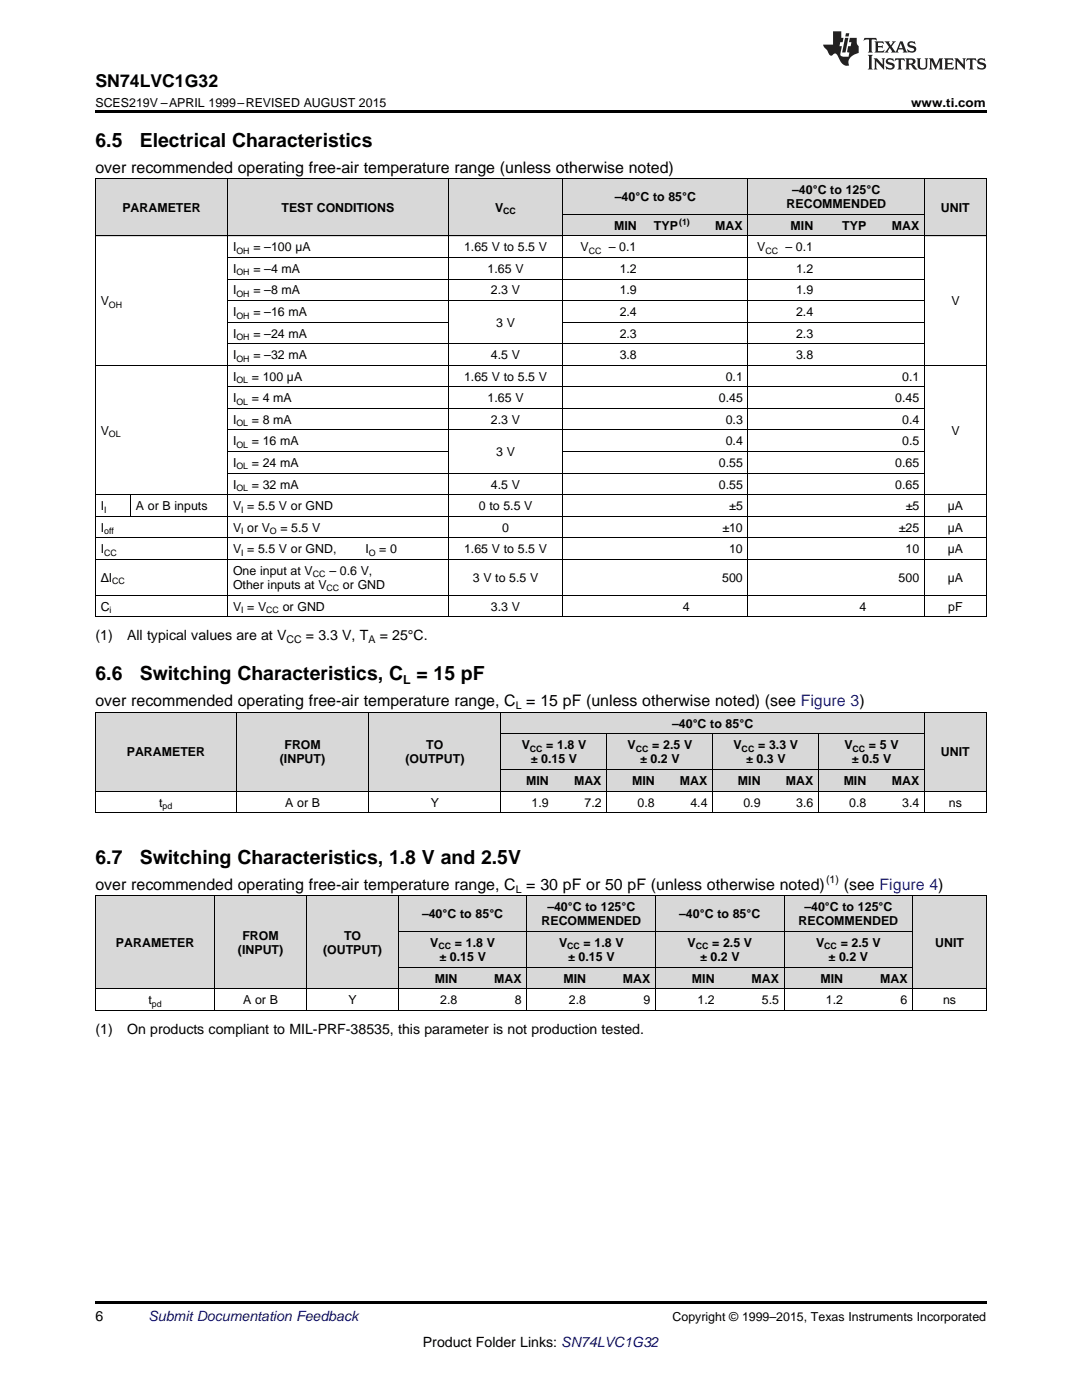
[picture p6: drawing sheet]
<svg xmlns="http://www.w3.org/2000/svg" width="216mm" height="279mm" viewBox="0 0 216 279" stroke-linecap="round" stroke-linejoin="round" font-family="sans-serif">
<g fill="#d8d8d8">
<path d="M19 178.8h23.9v18.6h-23.9z"/>
<path d="M42.9 178.8h18.3v18.6h-18.3z"/>
<path d="M61.2 178.8h18.3v18.6h-18.3z"/>
<path d="M79.5 193.1h12.9v4.3h-12.9z"/>
<path d="M92.4 193.1h12.8v4.3h-12.8z"/>
<path d="M105.2 193.1h12.8v4.3h-12.8z"/>
<path d="M118 193.1h12.8v4.3h-12.8z"/>
<path d="M130.8 193.1h12.9v4.3h-12.9z"/>
<path d="M143.7 193.1h12.8v4.3h-12.8z"/>
<path d="M156.5 193.1h12.8v4.3h-12.8z"/>
<path d="M169.3 193.1h12.9v4.3h-12.9z"/>
<path d="M182.2 178.8h14.6v18.6h-14.6z"/>
<path d="M79.5 185.9h12.9v7.2h-12.9z"/>
<path d="M92.4 185.9h12.8v7.2h-12.8z"/>
<path d="M105.2 185.9h12.8v7.2h-12.8z"/>
<path d="M118 185.9h12.8v7.2h-12.8z"/>
<path d="M130.8 185.9h12.9v7.2h-12.9z"/>
<path d="M143.7 185.9h12.8v7.2h-12.8z"/>
<path d="M156.5 185.9h12.8v7.2h-12.8z"/>
<path d="M169.3 185.9h12.9v7.2h-12.9z"/>
<path d="M79.5 178.8h12.9v7.1h-12.9z"/>
<path d="M92.4 178.8h12.8v7.1h-12.8z"/>
<path d="M105.2 178.8h12.8v7.1h-12.8z"/>
<path d="M118 178.8h12.8v7.1h-12.8z"/>
<path d="M130.8 178.8h12.9v7.1h-12.9z"/>
<path d="M143.7 178.8h12.8v7.1h-12.8z"/>
<path d="M156.5 178.8h12.8v7.1h-12.8z"/>
<path d="M169.3 178.8h12.9v7.1h-12.9z"/>
<path d="M19 142.2h28.2v15.7h-28.2z"/>
<path d="M47.2 142.2h26.4v15.7h-26.4z"/>
<path d="M73.6 142.2h26.4v15.7h-26.4z"/>
<path d="M100 153.6h10.6v4.3h-10.6z"/>
<path d="M110.6 153.6h10.5v4.3h-10.5z"/>
<path d="M121.1 153.6h10.6v4.3h-10.6z"/>
<path d="M131.7 153.6h10.6v4.3h-10.6z"/>
<path d="M142.3 153.6h10.5v4.3h-10.5z"/>
<path d="M152.8 153.6h10.6v4.3h-10.6z"/>
<path d="M163.4 153.6h10.6v4.3h-10.6z"/>
<path d="M174 153.6h10.5v4.3h-10.5z"/>
<path d="M184.5 142.2h12.3v15.7h-12.3z"/>
<path d="M100 146.5h10.6v7.1h-10.6z"/>
<path d="M110.6 146.5h10.5v7.1h-10.5z"/>
<path d="M121.1 146.5h10.6v7.1h-10.6z"/>
<path d="M131.7 146.5h10.6v7.1h-10.6z"/>
<path d="M142.3 146.5h10.5v7.1h-10.5z"/>
<path d="M152.8 146.5h10.6v7.1h-10.6z"/>
<path d="M163.4 146.5h10.6v7.1h-10.6z"/>
<path d="M174 146.5h10.5v7.1h-10.5z"/>
<path d="M100 142.2h10.6v4.3h-10.6z"/>
<path d="M110.6 142.2h10.5v4.3h-10.5z"/>
<path d="M121.1 142.2h10.6v4.3h-10.6z"/>
<path d="M131.7 142.2h10.6v4.3h-10.6z"/>
<path d="M142.3 142.2h10.5v4.3h-10.5z"/>
<path d="M152.8 142.2h10.6v4.3h-10.6z"/>
<path d="M163.4 142.2h10.6v4.3h-10.6z"/>
<path d="M174 142.2h10.5v4.3h-10.5z"/>
<path d="M19 35.7h7.1v11.4h-7.1z"/>
<path d="M26.1 35.7h19.3v11.4h-19.3z"/>
<path d="M45.4 35.7h26.5v11.4h-26.5z"/>
<path d="M71.9 35.7h17.6v11.4h-17.6z"/>
<path d="M89.5 35.7h22.8v11.4h-22.8z"/>
<path d="M112.3 42.8h15.9v4.3h-15.9z"/>
<path d="M128.2 42.8h10.5v4.3h-10.5z"/>
<path d="M138.7 42.8h10.6v4.3h-10.6z"/>
<path d="M149.3 42.8h14.1v4.3h-14.1z"/>
<path d="M163.4 42.8h10.6v4.3h-10.6z"/>
<path d="M174 42.8h10.5v4.3h-10.5z"/>
<path d="M184.5 35.7h12.3v11.4h-12.3z"/>
<path d="M112.3 35.7h15.9v7.1h-15.9z"/>
<path d="M128.2 35.7h10.5v7.1h-10.5z"/>
<path d="M138.7 35.7h10.6v7.1h-10.6z"/>
<path d="M149.3 35.7h14.1v7.1h-14.1z"/>
<path d="M163.4 35.7h10.6v7.1h-10.6z"/>
<path d="M174 35.7h10.5v7.1h-10.5z"/>
</g>
<g fill="#000">
<path d="M19 22h177.8v.5h-177.8zM26.1 35.6v.1zM19 123.1h.2zM26 123.1h.1zM45.3 123.1h.1zM71.8 123.1h.1zM89.4 123.1h.1zM112.2 123.1h.1zM128.1 123.1h.1zM138.6 123.1h.1zM149.2 123.1h.1zM163.3 123.1h.1z"/>
<path d="M173.8 123.1h.2zM184.4 123.1h.1zM196.7 123.1h.1zM19 162.2h.2zM73.5 162.2h.1zM99.9 162.2h.1zM110.5 162.2h.1zM121 162.2h.1zM131.6 162.2h.1zM142.2 162.2h.1zM152.7 162.2h.1zM163.3 162.2h.1z"/>
<path d="M173.8 162.2h.2zM184.4 162.2h.1zM196.7 162.2h.1zM19 259.7h177.8v.5h-177.8z"/>
</g>
<g fill="none" stroke="#000" stroke-width=".2">
<path d="M19 35.6h177.8M19.1 35.7v87.4M45.4 35.7v87.4M89.4 35.7v87.4M112.3 35.7v87.4M149.2 35.7v87.4M184.4 35.7v87.4M196.8 35.7v87.4M19 47.1h177.8M45.4 60h139.1M45.4 55.7h139.1M45.4 51.4h139.1"/>
<path d="M112.3 42.8h72.2M19 72.9h177.8M45.4 77.2h139.1M45.4 68.6h139.1M45.4 64.3h44M112.3 64.3h72.2M19 98.7h177.8M26 98.7v4.4M45.4 94.4h139.1M45.4 90.1h44M45.4 85.8h139.1M45.4 81.5h139.1"/>
<path d="M112.3 90.1h72.2M19 118.8h177.8M19 111.6h177.8M19 107.3h177.8M19 103h177.8M19 123.1h177.8M19 157.9h177.8M19 142.2h177.8M19.1 142.2v20M47.1 142.2v20M73.5 142.2v20M100 142.2v20"/>
<path d="M100 153.6h84.5M100 146.5h84.5M121.1 146.5v15.7M142.2 146.5v15.7M163.3 146.5v15.7M184.4 142.2v20M196.8 142.2v20M19 178.8h177.8M19 162.2h177.8M19.1 178.8v22.9M42.8 178.8v22.9M61.2 178.8v22.9"/>
<path d="M79.5 178.8v22.9M105.1 178.8v22.9M130.8 178.8v22.9M156.4 178.8v22.9M182.1 178.8v22.9M196.8 178.8v22.9M19 197.3h177.8M79.5 193h102.6M79.5 185.9h102.6M19 201.6h177.8"/>
</g>
<g fill="#231f20">
<path d="M172.5 7.6l-.1 .5 .4-.2h.6v.1v2.1l-.2 .4h.9l-.2-.4v-2.1l.1-.1h.5l.5 .2-.2-.5zM174.5 8.3l.2 .3v1.5l-.2 .4h1.8l.2-.6a1.04 1.04 0 0 1-1.3 .2v-.7h.6l.3 .2v-.6l-.3 .2h-.6v-.6l.8-.1 .4 .3-.2-.5zM176.5 8.3l.9 1.1-.9 1.1h.8l-.2-.2 .4-.7 .5 .7-.2 .2h1.5l-.2-.2 .2-.4h.9l.1 .4-.2 .2h1l-.3-.3-.7-1.9h-.5l-.9 2-.8-1 .9-1h-.8l.1 .3-.4 .5-.3-.6 .1-.2zM179.7 8.6l.4 1h-.7zM181.3 8.4a.63 .63 0 0 0-.2 .7 .63 .63 0 0 0 .6 .4l.6 .2 .1 .2a.75 .75 0 0 1-.7 .4 .75 .75 0 0 1-.6-.5l.1 .7 .1-.1a1.11 1.11 0 0 0 1.5-.6 1.13 1.13 0 0 0-1.2-.8l-.1-.4a1.04 1.04 0 0 1 1.2 .2l-.2-.5-.2 .1-.4-.2zM173.2 10.9l.2 .4v2.2l-.2 .4h1l-.3-.4v-2.2l.3-.4zM174.3 11.6l.3 .4v1.5l-.3 .4h.8l-.2-.4v-1.3l1.5 1.7v-1.9l.2-.4h-.7l.2 .4v.9l-1.1-1.3zM177 11.8a.62 .62 0 0 0-.2 .7 .62 .62 0 0 0 .6 .4l.6 .1 .1 .3a.76 .76 0 0 1-.7 .3 .76 .76 0 0 1-.7-.4l.2 .7 .1-.1a1.11 1.11 0 0 0 1.5-.6 1.13 1.13 0 0 0-1.2-.8l-.1-.4a1.04 1.04 0 0 1 1.2 .2l-.2-.6-.2 .1-.5-.1zM178.7 11.6l-.2 .6a.61 .61 0 0 1 .8-.3v1.6l-.2 .4h.9l-.2-.4v-1.6a.63 .63 0 0 1 .7 .3l-.1-.6zM180.6 11.6l.3 .4v1.5l-.3 .4h1l-.2-.2-.1-.8 .6 .2a.76 .76 0 0 0 1.2 .7l-1-1a.58 .58 0 0 0 .6-.5 .58 .58 0 0 0-.5-.6zM181.4 11.9h.1a.45 .45 0 0 1 .5 .1 .45 .45 0 0 1 .1 .5l-.8 .2zM182.9 11.6l.2 .2a2.17 2.17 0 0 0 .3 1.9 .99 .99 0 0 0 1.6-.6v-1.1l.2-.4h-.7l.2 .2a1.92 1.92 0 0 1-.2 1.8 .6 .6 0 0 1-.9-.5v-1.1l.2-.4zM185.4 11.6l.2 .4v1.5l-.2 .4h.7l-.2-.4v-1.4l.8 1.8 .8-1.8v1.4l-.2 .4h.9l-.2-.4v-1.5l.2-.4h-.8l-.6 1.5-.6-1.5zM188.4 11.6l.2 .4v1.5l-.2 .4h1.8l.1-.6a1.04 1.04 0 0 1-1.2 .1v-.6h.5l.4 .2v-.6l-.4 .2h-.5v-.7h.8l.3 .3-.1-.6zM190.5 11.6l.2 .4v1.5l-.2 .4h.7l-.2-.4v-1.3l1.5 1.7v-1.9l.2-.4h-.7l.2 .4v.9l-1.1-1.3zM192.9 11.6l-.1 .6a.61 .61 0 0 1 .7-.3l.1 1.6-.3 .4h1l-.3-.4 .1-1.6a.63 .63 0 0 1 .7 .3l-.1-.6zM195.2 11.8a.62 .62 0 0 0-.2 .7 .62 .62 0 0 0 .6 .4l.6 .1 .1 .3a.76 .76 0 0 1-.7 .3 .76 .76 0 0 1-.6-.4l.1 .7 .1-.1a1.11 1.11 0 0 0 1.6-.6 1.13 1.13 0 0 0-1.3-.8l-.1-.4a1.04 1.04 0 0 1 1.2 .2l-.1-.6-.2 .1-.5-.1z"/>
<path d="M166.2 6.3v2.6h-1.9v.4l.8 .9a.91 .91 0 0 0 1 .8 .56 .56 0 0 1 .5-.3 .56 .56 0 0 1 .5 .3l.4 .8a1.53 1.53 0 0 0 1.9 1.2 1.54 1.54 0 0 1 1-2.1l.9-.3v-1.4a1.52 1.52 0 0 1-.4-1.6h-1.3l-.2 .8h.5l-.2 .8h-.5l-.1 1v.2l.4 .1-.2 .8a1.93 1.93 0 0 1-1.6-.3l.3-1.8h-.5l.2-.8h.4l.2-.8h-.4v-1.3zM168.6 7.6l-.6 2.9h.7l.6-2.9zM168.8 6.6l-.1 .7h.6l.2-.7z"/>
</g>
<g font-size="3.9">
<text x="19" y="29.3">6.5</text>
<text x="27.9" y="29.3">Electrical Characteristics</text>
<text x="19" y="135.8">6.6</text>
<text x="27.9" y="135.8">Switching Characteristics, C = 15 pF</text>
<text x="19" y="172.4">6.7</text>
<text x="27.9" y="172.4">Switching Characteristics, 1.8 V and 2.5V</text>
</g>
<text font-size="3.5" x="19" y="17.3">SN74LVC1G32</text>
<g font-size="3.2">
<text x="19" y="34.4">over recommended operating free-air temperature range (unless otherwise noted)</text>
<text x="19" y="140.9">over recommended operating free-air temperature range, C = 15 pF (unless otherwise noted) (see Figure 3)</text>
<text x="19" y="177.6">over recommended operating free-air temperature range, C = 30 pF or 50 pF (unless otherwise noted)</text>
<text x="168.4" y="177.6">(see Figure 4)</text>
</g>
<g font-size="2.8">
<text x="19" y="127.7">(1)</text>
<text x="25.4" y="127.7">All typical values are at V</text>
<text x="61" y="127.7">= 3.3 V, T</text>
<text x="75.8" y="127.7">= 25°C.</text>
<text x="19" y="206.3">(1)</text>
<text x="25.4" y="206.3">On products compliant to MIL-PRF-38535, this parameter is not production tested.</text>
<text x="19" y="263.6">6</text>
<text x="84.4" y="268.9">Product Folder Links: SN74LVC1G32</text>
</g>
<text font-size="2.8" fill="#0000c8" x="29.6" y="263.6">Submit Documentation Feedback</text>
<g font-size="2.5">
<text x="19" y="21.4">SCES219V –APRIL 1999–REVISED AUGUST 2015</text>
<text x="181.8" y="21.4">www.ti.com</text>
<text x="122.7" y="40.1">–40°C to 85°C</text>
<text x="157" y="41.6">RECOMMENDED</text>
<text x="158.1" y="38.7">–40°C to 125°C</text>
<text x="24.4" y="42.3">PARAMETER</text>
<text x="56.2" y="42.3">TEST CONDITIONS</text>
<text x="98.8" y="42.3">V</text>
<text x="122.6" y="45.9">MIN</text>
<text x="130.5" y="45.9">TYP</text>
<text x="142.7" y="45.9">MAX</text>
<text x="157.8" y="45.9">MIN</text>
<text x="168.1" y="45.9">TYP</text>
<text x="177.9" y="45.9">MAX</text>
<text x="187.7" y="42.3">UNIT</text>
<text x="46.5" y="50.2">I</text>
<text x="50.6" y="50.2">= –100 µA</text>
<text x="92.6" y="50.2">1.65 V to 5.5 V</text>
<text x="115.9" y="50.2">V</text>
<text x="121.5" y="50.2">– 0.1</text>
<text x="151.1" y="50.2">V</text>
<text x="156.7" y="50.2">– 0.1</text>
<text x="46.5" y="54.5">I</text>
<text x="46.5" y="58.8">I</text>
<text x="50.6" y="54.5">= –4 mA</text>
<text x="50.6" y="58.8">= –8 mA</text>
<text x="97.3" y="54.5">1.65 V</text>
<text x="98" y="58.8">2.3 V</text>
<text x="123.6" y="54.5">1.2</text>
<text x="123.6" y="58.8">1.9</text>
<text x="158.9" y="54.5">1.2</text>
<text x="158.9" y="58.8">1.9</text>
<text x="20.1" y="60.9">V</text>
<text x="46.5" y="63.1">I</text>
<text x="50.6" y="63.1">= –16 mA</text>
<text x="99" y="65.2">3 V</text>
<text x="123.6" y="63.1">2.4</text>
<text x="158.9" y="63.1">2.4</text>
<text x="189.8" y="60.9">V</text>
<text x="46.5" y="67.4">I</text>
<text x="46.5" y="71.7">I</text>
<text x="50.6" y="67.4">= –24 mA</text>
<text x="50.6" y="71.7">= –32 mA</text>
<text x="98" y="71.7">4.5 V</text>
<text x="123.6" y="67.4">2.3</text>
<text x="123.6" y="71.7">3.8</text>
<text x="158.9" y="67.4">2.3</text>
<text x="158.9" y="71.7">3.8</text>
<text x="46.5" y="76">I</text>
<text x="50.2" y="76">= 100 µA</text>
<text x="92.6" y="76">1.65 V to 5.5 V</text>
<text x="144.8" y="76">0.1</text>
<text x="180" y="76">0.1</text>
<text x="46.5" y="80.3">I</text>
<text x="50.2" y="80.3">= 4 mA</text>
<text x="97.3" y="80.3">1.65 V</text>
<text x="143.4" y="80.3">0.45</text>
<text x="178.6" y="80.3">0.45</text>
<text x="20.1" y="86.7">V</text>
<text x="46.5" y="84.6">I</text>
<text x="46.5" y="88.9">I</text>
<text x="50.2" y="84.6">= 8 mA</text>
<text x="50.2" y="88.9">= 16 mA</text>
<text x="98" y="84.6">2.3 V</text>
<text x="144.8" y="84.6">0.3</text>
<text x="144.8" y="88.9">0.4</text>
<text x="180" y="84.6">0.4</text>
<text x="180" y="88.9">0.5</text>
<text x="189.8" y="86.7">V</text>
<text x="46.5" y="93.2">I</text>
<text x="50.2" y="93.2">= 24 mA</text>
<text x="99" y="91.1">3 V</text>
<text x="143.4" y="93.2">0.55</text>
<text x="178.6" y="93.2">0.65</text>
<text x="20.1" y="101.8">I</text>
<text x="27.1" y="101.8">A or B inputs</text>
<text x="46.5" y="97.5">I</text>
<text x="46.5" y="101.8">V = 5.5 V or GND</text>
<text x="50.2" y="97.5">= 32 mA</text>
<text x="95.5" y="101.8">0 to 5.5 V</text>
<text x="98" y="97.5">4.5 V</text>
<text x="143.4" y="97.5">0.55</text>
<text x="145.5" y="101.8">±5</text>
<text x="178.6" y="97.5">0.65</text>
<text x="180.7" y="101.8">±5</text>
<text x="189.1" y="101.8">µA</text>
<text x="20.1" y="106.1">I</text>
<text x="46.5" y="106.1">V or V</text>
<text x="56" y="106.1">= 5.5 V</text>
<text x="100.2" y="106.1">0</text>
<text x="144.1" y="106.1">±10</text>
<text x="179.4" y="106.1">±25</text>
<text x="189.1" y="106.1">µA</text>
<text x="20.1" y="110.4">I</text>
<text x="46.5" y="110.4">V = 5.5 V or GND,</text>
<text x="72.9" y="110.4">I</text>
<text x="75.7" y="110.4">= 0</text>
<text x="92.6" y="110.4">1.65 V to 5.5 V</text>
<text x="145.5" y="110.4">10</text>
<text x="180.7" y="110.4">10</text>
<text x="189.1" y="110.4">µA</text>
<text x="20.1" y="116.1">ΔI</text>
<text x="46.5" y="114.7">One input at V</text>
<text x="46.5" y="117.5">Other inputs at V</text>
<text x="65.7" y="114.7">– 0.6 V,</text>
<text x="68.4" y="117.5">or GND</text>
<text x="94.3" y="116.1">3 V to 5.5 V</text>
<text x="144.1" y="116.1">500</text>
<text x="179.3" y="116.1">500</text>
<text x="189.1" y="116.1">µA</text>
<text x="20.1" y="121.8">C</text>
<text x="46.5" y="121.8">V = V</text>
<text x="56.4" y="121.8">or GND</text>
<text x="98" y="121.8">3.3 V</text>
<text x="136.3" y="121.8">4</text>
<text x="171.5" y="121.8">4</text>
<text x="189.2" y="121.8">pF</text>
<text x="80.4" y="136.6">L</text>
<text x="56.8" y="149.5">FROM</text>
<text x="85.1" y="149.5">TO</text>
<text x="104.1" y="149.5">V</text>
<text x="109" y="149.5">=</text>
<text x="111.2" y="149.5">1.8 V</text>
<text x="125.2" y="149.5">V</text>
<text x="130.1" y="149.5">=</text>
<text x="132.3" y="149.5">2.5 V</text>
<text x="134.1" y="145.2">–40°C to 85°C</text>
<text x="146.4" y="149.5">V</text>
<text x="151.3" y="149.5">=</text>
<text x="153.5" y="149.5">3.3 V</text>
<text x="168.5" y="149.5">V</text>
<text x="173.4" y="149.5">= 5 V</text>
<text x="25.3" y="151">PARAMETER</text>
<text x="55.8" y="152.4">(INPUT)</text>
<text x="80.9" y="152.4">(OUTPUT)</text>
<text x="105.9" y="152.4">± 0.15 V</text>
<text x="127.7" y="152.4">± 0.2 V</text>
<text x="148.9" y="152.4">± 0.3 V</text>
<text x="170" y="152.4">± 0.5 V</text>
<text x="187.7" y="151">UNIT</text>
<text x="31.8" y="161">t</text>
<text x="56.9" y="161">A or B</text>
<text x="85.9" y="161">Y</text>
<text x="105" y="156.7">MIN</text>
<text x="106.1" y="161">1.9</text>
<text x="114.5" y="156.7">MAX</text>
<text x="116.6" y="161">7.2</text>
<text x="126.1" y="156.7">MIN</text>
<text x="127.2" y="161">0.8</text>
<text x="135.7" y="156.7">MAX</text>
<text x="137.8" y="161">4.4</text>
<text x="147.2" y="156.7">MIN</text>
<text x="148.3" y="161">0.9</text>
<text x="156.8" y="156.7">MAX</text>
<text x="158.9" y="161">3.6</text>
<text x="168.3" y="156.7">MIN</text>
<text x="169.4" y="161">0.8</text>
<text x="177.9" y="156.7">MAX</text>
<text x="180" y="161">3.4</text>
<text x="189.3" y="161">ns</text>
<text x="84.2" y="183.3">–40°C to 85°C</text>
<text x="108.1" y="184.7">RECOMMENDED</text>
<text x="109.2" y="181.9">–40°C to 125°C</text>
<text x="135.5" y="183.3">–40°C to 85°C</text>
<text x="159.3" y="184.7">RECOMMENDED</text>
<text x="160.5" y="181.9">–40°C to 125°C</text>
<text x="23.1" y="189">PARAMETER</text>
<text x="47.5" y="190.4">(INPUT)</text>
<text x="48.4" y="187.6">FROM</text>
<text x="64.5" y="190.4">(OUTPUT)</text>
<text x="68.7" y="187.6">TO</text>
<text x="85.9" y="189">V</text>
<text x="87.7" y="191.8">± 0.15 V</text>
<text x="90.8" y="189">=</text>
<text x="92.9" y="189">1.8 V</text>
<text x="111.5" y="189">V</text>
<text x="113.4" y="191.8">± 0.15 V</text>
<text x="116.5" y="189">=</text>
<text x="118.6" y="189">1.8 V</text>
<text x="137.2" y="189">V</text>
<text x="139.7" y="191.8">± 0.2 V</text>
<text x="142.1" y="189">=</text>
<text x="144.3" y="189">2.5 V</text>
<text x="162.8" y="189">V</text>
<text x="165.3" y="191.8">± 0.2 V</text>
<text x="167.7" y="189">=</text>
<text x="169.9" y="189">2.5 V</text>
<text x="186.6" y="189">UNIT</text>
<text x="86.7" y="196.1">MIN</text>
<text x="98.6" y="196.1">MAX</text>
<text x="112.4" y="196.1">MIN</text>
<text x="124.3" y="196.1">MAX</text>
<text x="138.1" y="196.1">MIN</text>
<text x="150" y="196.1">MAX</text>
<text x="163.7" y="196.1">MIN</text>
<text x="175.6" y="196.1">MAX</text>
<text x="29.6" y="200.4">t</text>
<text x="48.5" y="200.4">A or B</text>
<text x="69.5" y="200.4">Y</text>
<text x="87.8" y="200.4">2.8</text>
<text x="102.7" y="200.4">8</text>
<text x="113.5" y="200.4">2.8</text>
<text x="128.4" y="200.4">9</text>
<text x="139.2" y="200.4">1.2</text>
<text x="152" y="200.4">5.5</text>
<text x="164.8" y="200.4">1.2</text>
<text x="179.7" y="200.4">6</text>
<text x="188.2" y="200.4">ns</text>
<text x="134.2" y="263.6">Copyright © 1999–2015, Texas Instruments Incorporated</text>
</g>
<g font-size="2.1">
<text x="57.1" y="128.3">CC</text>
<text x="73.5" y="128.3">A</text>
<text x="102.9" y="141.6">L</text>
<text x="102.9" y="178.2">L</text>
<text x="164.8" y="176.3">(1)</text>
</g>
<g font-size="1.8">
<text x="100.4" y="42.8">CC</text>
<text x="135.5" y="44.9">(1)</text>
<text x="47.2" y="50.7">OH</text>
<text x="117.5" y="50.7">CC</text>
<text x="152.7" y="50.7">CC</text>
<text x="47.2" y="55">OH</text>
<text x="47.2" y="59.3">OH</text>
<text x="21.7" y="61.4">OH</text>
<text x="47.2" y="63.6">OH</text>
<text x="47.2" y="67.9">OH</text>
<text x="47.2" y="72.2">OH</text>
<text x="47.2" y="76.5">OL</text>
<text x="47.2" y="80.8">OL</text>
<text x="21.7" y="87.2">OL</text>
<text x="47.2" y="85.1">OL</text>
<text x="47.2" y="89.4">OL</text>
<text x="47.2" y="93.7">OL</text>
<text x="47.2" y="98">OL</text>
<text x="20.8" y="102.3">I</text>
<text x="20.8" y="106.6">off</text>
<text x="48.1" y="102.3">I</text>
<text x="48.1" y="106.6">I</text>
<text x="53.9" y="106.6">O</text>
<text x="20.8" y="110.9">CC</text>
<text x="48.1" y="110.9">I</text>
<text x="73.6" y="110.9">O</text>
<text x="22.4" y="116.6">CC</text>
<text x="62.4" y="115.2">CC</text>
<text x="65.2" y="118">CC</text>
<text x="21.9" y="122.3">i</text>
<text x="48.1" y="122.3">I</text>
<text x="53.1" y="122.3">CC</text>
<text x="105.7" y="150">CC</text>
<text x="126.9" y="150">CC</text>
<text x="148" y="150">CC</text>
<text x="170.1" y="150">CC</text>
<text x="32.5" y="161.5">pd</text>
<text x="87.5" y="189.5">CC</text>
<text x="113.2" y="189.5">CC</text>
<text x="138.8" y="189.5">CC</text>
<text x="164.5" y="189.5">CC</text>
<text x="30.3" y="200.9">pd</text>
</g>
</svg>
